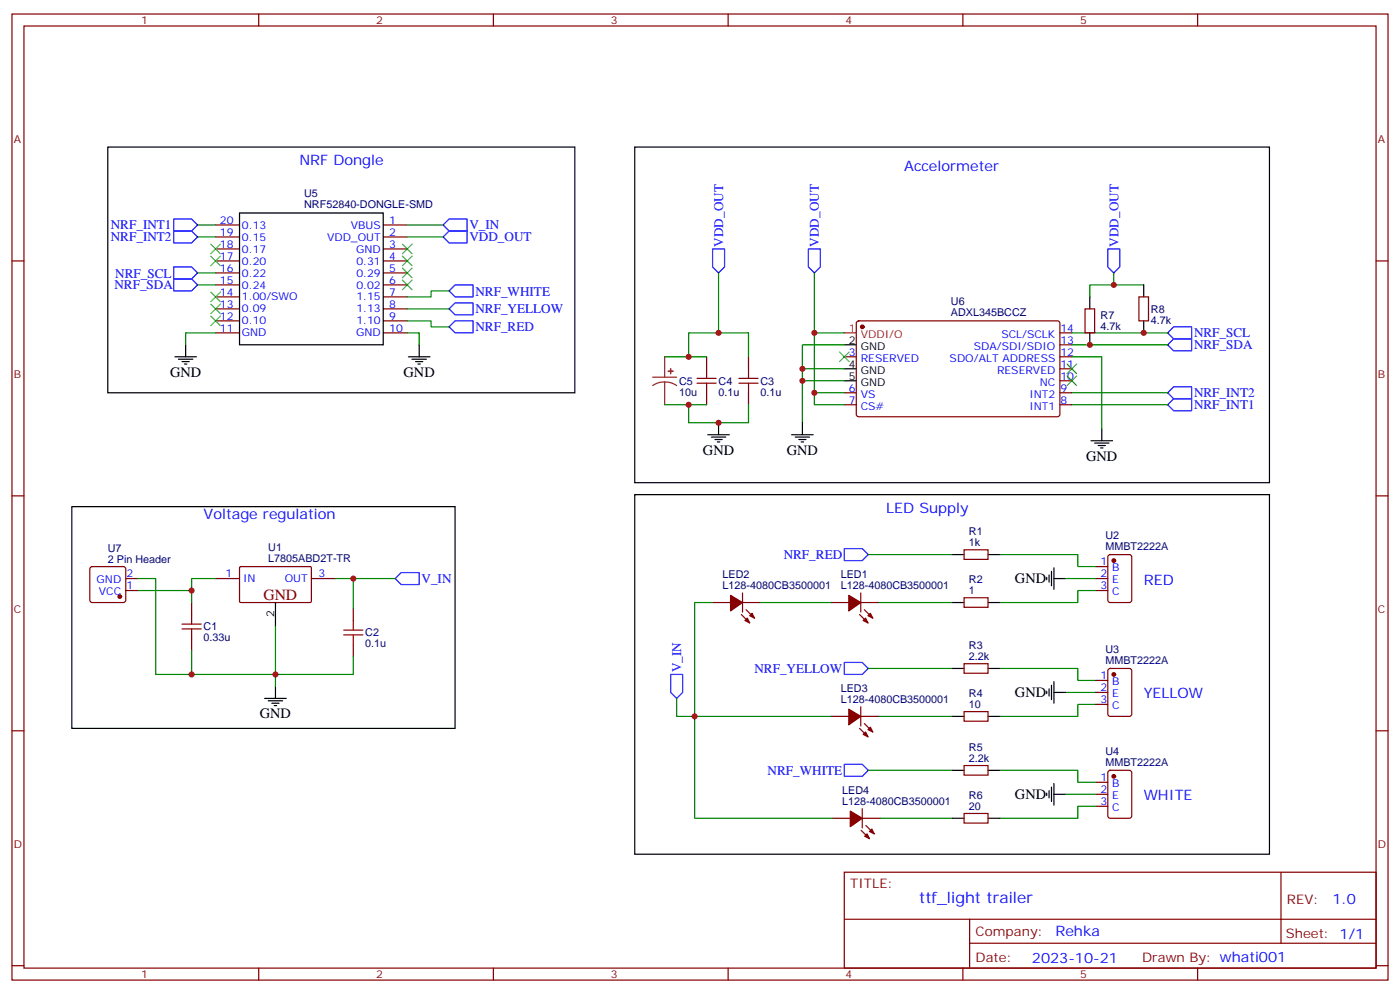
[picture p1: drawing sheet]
<svg xmlns="http://www.w3.org/2000/svg" width="412mm" height="293mm" viewBox="0 0 412 293" stroke-linecap="round" stroke-linejoin="round" font-family="sans-serif">
<g fill="none" stroke="#870000" stroke-width=".35">
<path d="M3.5 4.1h405.4v284.4h-405.4zM7.1 7.7h398.2v277.2h-398.2zM76.2 4.1v3.6M145.3 4.1v3.6M214.5 4.1v3.6M283.6 4.1v3.6M352.8 4.1v3.6M3.5 76.8h3.6M63.5 76.8h7.1M63.5 66.2h7.1M63.5 69.7h7.1M63.5 73.3h7.1"/>
<path d="M112.9 76.8h7M112.9 66.2h7M112.9 69.7h7M112.9 73.3h7M405.3 76.8h3.6M63.5 80.3h7.1M63.5 83.9h7.1M63.5 87.4h7.1M63.5 90.9h7.1M63.5 94.4h7.1M63.5 98h7.1M112.9 80.3h7"/>
<path d="M112.9 83.9h7M112.9 87.4h7M112.9 90.9h7M112.9 94.4h7M112.9 98h7M252.5 94.6l.4-.2 58.9 .1 .4 .6-.1 27.1-.6 .5-58.8-.1-.5-.6v-26.9zM312.2 98h3.5M319.6 90.9h2.8v7.1h-2.8zM335.5 87.4h2.8v7h-2.8zM208.1 105v3.5M208.1 115.6v3.5M220.5 105v3.5"/>
<path d="M220.5 115.6v3.5M248.7 105h3.5M248.7 115.6h3.5M248.7 119.1h3.5M312.2 105h3.5M312.2 115.6h3.5M312.2 119.1h3.5M312.2 112.1h3.5M312.2 108.5h3.5M312.2 101.5h3.5M3.5 145.9h3.6M405.3 145.9h3.6"/>
<path d="M26.7 167l.5-.2h9.1l.5 .2 .2 .5v9.1l-.2 .5-.5 .2h-9.1l-.5-.2-.2-.5v-9.1zM37 170.3h3.6M37 173.8h3.6M56.4 177.3v3.6M63.5 170.3h7.1M70.6 166.9l.3-.1h20.6l.2 .3v10.1l-.3 .1h-20.7l-.1-.3zM91.7 170.3h7.1M104.1 179.1v3.5M209.9 177.3h5.3M218.7 177.3h5.3M218.7 174.5v5.7M219.8 179.5l2.4 2.4"/>
<path d="M244.8 177.3h5.3M253.6 174.5v5.7M253.6 177.3h5.3M254.6 179.5l2.5 2.4M284 161.8h7v2.8h-7zM284 175.9h7v2.9h-7zM322.8 170.3h3.5M322.8 166.8h3.5M322.8 173.8h3.5M326.6 163.4l.4-.2h5.7l.6 .5 .1 12.9-.5 .7h-5.9l-.6-.4-.1-13zM56.4 187.9v3.6M104.1 189.7v3.5"/>
<path d="M218.4 180.9l2.4 2.4M253.2 180.9l2.5 2.4M284 195.3h7v2.9h-7zM326.6 197l.4-.3h5.7l.6 .5 .1 12.9-.5 .7-5.9 .1-.6-.5-.1-13zM3.5 215.1h3.6M244.8 210.9h5.3M253.2 214.4l2.5 2.5M253.6 208v5.7M253.6 210.9h5.3M254.6 213l2.5 2.4M284 209.4h7v2.9h-7zM322.8 200.3h3.5"/>
<path d="M322.8 203.8h3.5M322.8 207.3h3.5M405.3 215.1h3.6M254 238v5.7M284 225.3h7v2.8h-7zM284 239.4h7v2.9h-7zM322.8 230.3h3.5M322.8 233.8h3.5M322.8 237.3h3.5M326.6 226.9l.4-.2h5.7l.6 .5 .1 12.9-.5 .7h-5.9l-.6-.4-.1-13zM245.2 240.8h5.3M248.7 256.7h156.6v28.2h-156.6z"/>
<path d="M253.6 244.4l2.5 2.4M254 240.8h5.3M255.1 243l2.4 2.4M377.3 256.7v20.9M248.7 270.6h156.5M285.6 277.6h119.6M285.6 270.6v14.1M3.5 284.2h3.6M76.2 284.9v3.6M145.3 284.9v3.6M214.5 284.9v3.6M283.6 284.9v3.6"/>
<path d="M352.8 284.9v3.6M405.3 284.2h3.6"/>
</g>
<g fill="none" stroke="#000" stroke-width=".35">
<path d="M31.7 43.3h137.6v72.3h-137.6zM187 43.3h186.9v98.8h-186.9zM70.6 62.7h42.3v38.8h-42.3zM321 87.4v3.5M321 98v3.5M336.9 83.9v3.5M336.9 94.4v3.6M51.5 105h6.4M52.6 105.7h4.2M53.6 106.4h2.1M54.3 107.1h.7M54.7 101.5v3.5"/>
<path d="M120.3 105h6.3M121.4 105.7h4.2M122.4 106.4h2.1M123.1 107.1h.7M123.5 101.5v3.5M248.7 101.5h3.5M248.7 108.5h3.5M248.7 112.1h3.5M208.5 128h6.3M209.5 128.7h4.3M210.6 129.4h2.1M211.3 130.1h.7"/>
<path d="M211.7 124.4v3.6M233.2 128h6.3M234.2 128.7h4.3M235.3 129.4h2.1M236 130.1h.7M236.4 124.4v3.6M321.4 129.7h6.3M322.4 130.4h4.3M323.5 131.1h2.1M324.2 131.8h.7M324.6 126.2v3.5M21.2 149.1h112.9v65.3h-112.9z"/>
<path d="M187 145.6h186.9v105.8h-186.9zM81.1 177.3v7.1M280.5 163.2h3.5M280.5 177.3h3.5M291 163.2h3.6M291 177.3h3.6M308.3 169.9v.7M309 169.2v2.1M309.7 168.2v4.2M310.4 170.3h3.6M310.4 167.1v6.4M280.5 196.7h3.5"/>
<path d="M291 196.7h3.6M78 205.6h6.3M79 206.3h4.3M80.1 207h2.1M80.8 207.7h.7M81.1 202v3.6M280.5 210.9h3.5M291 210.9h3.6M308.3 203.4v.8M309 202.7v2.2M309.7 201.7v4.2M310.4 200.6v6.4"/>
<path d="M310.4 203.8h3.6M280.5 226.7h3.5M291 226.7h3.6M308.3 233.4v.7M309 232.7v2.1M309.7 231.7v4.2M310.4 230.6v6.4M310.4 233.8h3.6M280.5 240.8h3.5M291 240.8h3.6"/>
</g>
<g fill="none" stroke="#008700" stroke-width=".35">
<path d="M58.2 69.7h5.3M58.2 66.2h5.3M119.9 69.7h10.6M119.9 66.2h10.6M58.2 80.3h5.3M58.2 83.9h5.3M63.5 98h-8.8v3.5M119.9 98h3.6v3.5M119.9 94.4h7.1v1.8h5.3M119.9 90.9h12.4M132.3 85.6h-5.3v1.8h-7.1M211.7 80.3v17.7"/>
<path d="M239.9 98v21.1h8.8M239.9 80.3v17.7h8.8M315.7 98h28.3M328.1 80.3v3.6h8.8M328.1 83.9h-7.1v3.5M195.8 119.1h12.3M195.8 105h12.3M202.8 105v-7h17.7v7M202.8 119.1v5.3h17.7v-5.3M236.4 108.5h12.3M236.4 112.1h12.3M239.9 115.6h8.8"/>
<path d="M248.7 101.5h-12.3v22.9M315.7 105h8.9v21.2M315.7 115.6h28.3M315.7 101.5h28.3M315.7 119.1h28.3M40.6 170.3h5.3v28.2h10.5M56.4 173.8v3.5M63.5 170.3h-7.1v3.5h-15.8M98.8 170.3h17.6M104.1 170.3v8.8M209.9 177.3h-5.3v63.5h40.6M224 177.3h20.8"/>
<path d="M255.8 163.2h24.7M258.9 177.3h21.6M294.6 163.2h22.9v3.6h5.3M314 170.3h8.8M322.8 173.8h-5.3v3.5h-22.9M56.4 191.5v7h47.7v-5.3M81.1 184.4v17.6M255.8 196.7h24.7M294.6 196.7h22.9v3.6h5.3M199.3 205.6v5.3h45.5M258.9 210.9h21.6M314 203.8h8.8"/>
<path d="M322.8 207.3h-5.3v3.6h-22.9M255.8 226.7h24.7M294.6 226.7h22.9v3.6h5.3M314 233.8h8.8M322.8 237.3h-5.3v3.5h-22.9M259.3 240.8h21.2"/>
</g>
<g fill="none" stroke="#a10000" stroke-width=".35">
<path d="M205.3 112.8h5.7M205.3 111.4h5.7M208.1 108.5v2.9M208.1 112.8v2.8M217.7 112.8h5.6M217.7 111.4h5.6M220.5 108.5v2.9M220.5 112.8v2.8M53.6 185.1h5.7M53.6 183.7h5.7M56.4 180.9v2.8M56.4 185.1v2.8"/>
<path d="M101.2 186.9h5.7M101.2 185.5h5.7M104.1 182.6v2.9M104.1 186.9v2.8"/>
</g>
<g fill="#870000" stroke="#870000" stroke-width=".35">
<path d="M250 175.2l3.6 2.1-3.6 2.5z"/>
<path d="M254.3 182.6l.7-.7 .7 1.4z"/>
<path d="M255.7 181.2l.7-.7 .7 1.4z"/>
<path d="M215.2 175.2l3.5 2.1-3.5 2.5z"/>
<path d="M219.4 182.6l.7-.7 .7 1.4z"/>
<path d="M220.8 181.2l.7-.7 .7 1.4z"/>
<path d="M250 208.7l3.6 2.2-3.6 2.4z"/>
<path d="M254.3 216.1l.7-.7 .7 1.5z"/>
<path d="M255.7 214.7l.7-.7 .7 1.4z"/>
<path d="M250.5 238.7l3.5 2.1-3.5 2.5z"/>
<path d="M254.7 246.1l.7-.7 .7 1.4z"/>
<path d="M256.1 244.7l.7-.7 .7 1.4z"/>
<circle cx="328.1" cy="165" r=".53"/>
<circle cx="328.1" cy="198.5" r=".53"/>
<circle cx="328.1" cy="228.5" r=".53"/>
<circle cx="254" cy="96.2" r=".53"/>
<circle cx="35.3" cy="175.6" r=".53"/>
</g>
<g fill="none" stroke="#00f" stroke-width=".35">
<path d="M51.2 78.6h5.2l1.8 1.7-1.8 1.8h-5.2zM51.2 64.5h5.2l1.8 1.7-1.8 1.8h-5.2zM51.2 68h5.2l1.8 1.7-1.8 1.8h-5.2zM130.5 66.2l1.8-1.7h5.3v3.5h-5.3zM130.5 69.7l1.8-1.7h5.3v3.5h-5.3zM209.9 73.3h3.5v5.3l-1.7 1.7-1.8-1.7zM238.1 73.3h3.6v5.3l-1.8 1.7-1.8-1.7zM326.3 73.3h3.5v5.3l-1.7 1.7-1.8-1.7zM51.2 82.1h5.2l1.8 1.8-1.8 1.7h-5.2zM132.3 90.9l1.8-1.8h5.2v3.6h-5.2zM132.3 85.6l1.8-1.7h5.2v3.5h-5.2zM134.1 94.4h5.2v3.6h-5.2l-1.8-1.8z"/>
<path d="M345.7 96.2h5.3v3.5h-5.3l-1.7-1.7zM344 119.1l1.7-1.7h5.3v3.5h-5.3zM344 101.5l1.7-1.8h5.3v3.6h-5.3zM345.7 113.8h5.3v3.6h-5.3l-1.7-1.8zM118.2 168.5h5.3v3.5h-5.3l-1.8-1.7zM248.7 161.5h5.3l1.8 1.7-1.8 1.8h-5.3zM197.6 198.5h3.5v5.3l-1.8 1.8-1.7-1.8zM248.7 195h5.3l1.8 1.7-1.8 1.8h-5.3zM248.7 225h5.3l1.8 1.7-1.8 1.8h-5.3z"/>
</g>
<path d="M248.7 98h3.5" fill="none" stroke="#f00" stroke-width=".35"/>
<g fill="none" stroke="#3c3" stroke-width=".35">
<path d="M62.1 75.4l2.8 2.8M62.1 71.9l2.8 2.8M64.9 75.4l-2.8 2.8M64.9 71.9l-2.8 2.8M118.5 71.9l2.9 2.8M118.5 75.4l2.9 2.8M118.5 78.9l2.9 2.8M121.4 71.9l-2.9 2.8M121.4 75.4l-2.9 2.8M121.4 78.9l-2.9 2.8M62.1 86l2.8 2.8M62.1 89.5l2.8 2.8"/>
<path d="M62.1 93l2.8 2.8M64.9 86l-2.8 2.8M64.9 89.5l-2.8 2.8M64.9 93l-2.8 2.8M118.5 82.4l2.9 2.9M121.4 82.4l-2.9 2.9M247.3 103.6l2.8 2.8M250.1 103.6l-2.8 2.8M314.3 110.7l2.8 2.8M314.3 107.1l2.8 2.9M317.1 110.7l-2.8 2.8M317.1 107.1l-2.8 2.9"/>
</g>
<path d="M192.3 111h7M195.8 112.4l-1.9 .3-1.6 .8M195.8 112.4l1.8 .3 1.7 .8M195.8 105v6M195.8 112.4v6.7" fill="none" stroke="#8c2424" stroke-width=".35"/>
<g fill="#8c2424" stroke="#8c2424" stroke-width=".35">
<path d="M196.8 109.3h1.5z"/>
<path d="M197.5 108.5l.1 1.5z"/>
</g>
<g fill="#c00">
<circle cx="81.1" cy="198.5" r=".88"/>
<circle cx="239.9" cy="115.6" r=".88"/>
<circle cx="202.8" cy="105" r=".88"/>
<circle cx="202.8" cy="119.1" r=".88"/>
<circle cx="239.9" cy="98" r=".88"/>
<circle cx="211.7" cy="124.4" r=".88"/>
<circle cx="236.4" cy="108.5" r=".88"/>
<circle cx="236.4" cy="112.1" r=".88"/>
<circle cx="211.7" cy="98" r=".88"/>
<circle cx="328.1" cy="83.9" r=".88"/>
<circle cx="204.6" cy="210.9" r=".88"/>
<circle cx="104.1" cy="170.3" r=".88"/>
<circle cx="56.4" cy="198.5" r=".88"/>
<circle cx="56.4" cy="173.8" r=".88"/>
<circle cx="321" cy="101.5" r=".88"/>
<circle cx="336.9" cy="98" r=".88"/>
</g>
<text font-size="4.6" fill="#800" x="77.6" y="176.6">GND</text>
<text font-size="4.6" fill="#00f" x="270.8" y="265.7">ttf_light trailer</text>
<g font-size="4.2" fill="#00f">
<text x="88.2" y="48.6">NRF Dongle</text>
<text x="266.3" y="50.3">Accelormeter</text>
<text x="60" y="152.6">Voltage regulation</text>
<text x="261.1" y="150.9">LED Supply</text>
<text x="336.9" y="172">RED</text>
<text x="336.9" y="205.6">YELLOW</text>
<text x="336.9" y="235.5">WHITE</text>
<text x="392.5" y="266">1.0</text>
<text x="310.9" y="275.5">Rehka</text>
<text x="304" y="283.3">2023-10-21</text>
</g>
<g font-size="4.2">
<text x="50.1" y="111.1">GND</text>
<text x="118.9" y="111.1">GND</text>
<text x="207.1" y="134">GND</text>
<text x="231.8" y="134">GND</text>
<text x="320" y="135.8">GND</text>
<text x="299" y="171.7">GND</text>
<text x="299" y="205.2">GND</text>
<text x="76.6" y="211.2">GND</text>
<text x="299" y="235.2">GND</text>
</g>
<g font-size="3.9" fill="#00f">
<text x="32.6" y="67.5">NRF_INT1</text>
<text x="32.6" y="71">NRF_INT2</text>
<text x="138.3" y="67.4">V_IN</text>
<text x="138.3" y="70.9">VDD_OUT</text>
<text x="213" y="72.6" transform="rotate(-90 213 72.6)">VDD_OUT</text>
<text x="241.2" y="72.6" transform="rotate(-90 241.2 72.6)">VDD_OUT</text>
<text x="329.4" y="72.6" transform="rotate(-90 329.4 72.6)">VDD_OUT</text>
<text x="34" y="81.7">NRF_SCL</text>
<text x="33.7" y="85">NRF_SDA</text>
<text x="140.1" y="87">NRF_WHITE</text>
<text x="140.1" y="92.1">NRF_YELLOW</text>
<text x="140.1" y="97.4">NRF_RED</text>
<text x="351.7" y="99.2">NRF_SCL</text>
<text x="351.7" y="102.7">NRF_SDA</text>
<text x="351.7" y="116.8">NRF_INT2</text>
<text x="351.7" y="120.3">NRF_INT1</text>
<text x="230.9" y="164.6">NRF_RED</text>
<text x="124.2" y="171.5">V_IN</text>
<text x="200.6" y="197.8" transform="rotate(-90 200.6 197.8)">V_IN</text>
<text x="222.2" y="198.1">NRF_YELLOW</text>
<text x="226.1" y="228.1">NRF_WHITE</text>
</g>
<g font-size="3.9" fill="#800">
<text x="250.5" y="261.3">TITLE:</text>
<text x="379.1" y="266">REV:</text>
<text x="287.4" y="275.5">Company:</text>
<text x="378.7" y="276.1">Sheet: 1/1</text>
<text x="287.4" y="283.2">Date:</text>
<text x="336.4" y="283.3">Drawn By: whati001</text>
</g>
<g font-size="3.2" fill="#800">
<text x="41.6" y="7.1">1</text>
<text x="110.8" y="7.1">2</text>
<text x="179.9" y="7.1">3</text>
<text x="249.1" y="7.1">4</text>
<text x="318.2" y="7.1">5</text>
<text x="4.1" y="42.2">A</text>
<text x="405.9" y="42.2">A</text>
<text x="4.1" y="111.4">B</text>
<text x="405.9" y="111.4">B</text>
<text x="4.1" y="180.5">C</text>
<text x="405.9" y="180.5">C</text>
<text x="4.1" y="249.7">D</text>
<text x="405.9" y="249.7">D</text>
<text x="41.6" y="287.9">1</text>
<text x="110.8" y="287.9">2</text>
<text x="179.9" y="287.9">3</text>
<text x="249.1" y="287.9">4</text>
<text x="318.2" y="287.9">5</text>
</g>
<g font-size="3.2" fill="#000080">
<text x="89.6" y="58">U5</text>
<text x="89.6" y="61.2">NRF52840-DONGLE-SMD</text>
<text x="280.1" y="89.9">U6</text>
<text x="280.1" y="93">ADXL345BCCZ</text>
<text x="324.2" y="93.8">R7</text>
<text x="339" y="95.3">4.7k</text>
<text x="339" y="92">R8</text>
<text x="324.2" y="97">4.7k</text>
<text x="200" y="113.2">C5</text>
<text x="211.7" y="113.2">C4</text>
<text x="224" y="113.2">C3</text>
<text x="200" y="116.4">10u</text>
<text x="211.7" y="116.4">0.1u</text>
<text x="224" y="116.4">0.1u</text>
<text x="285.4" y="160.8">1k</text>
<text x="285.4" y="157.6">R1</text>
<text x="325.6" y="161.8">MMBT2222A</text>
<text x="325.6" y="158.6">U2</text>
<text x="31.8" y="165.7">2 Pin Header</text>
<text x="31.8" y="162.5">U7</text>
<text x="79" y="165.3">L7805ABD2T-TR</text>
<text x="79" y="162.2">U1</text>
<text x="212.8" y="173.5">L128-4080CB3500001</text>
<text x="212.8" y="170.2">LED2</text>
<text x="247.7" y="173.5">L128-4080CB3500001</text>
<text x="247.7" y="170.2">LED1</text>
<text x="285.4" y="171.7">R2</text>
<text x="285.4" y="174.9">1</text>
<text x="60" y="185.5">C1</text>
<text x="60" y="188.7">0.33u</text>
<text x="107.6" y="190.5">0.1u</text>
<text x="107.6" y="187.3">C2</text>
<text x="285.4" y="191">R3</text>
<text x="285.4" y="194.3">2.2k</text>
<text x="325.6" y="195.3">MMBT2222A</text>
<text x="325.6" y="192.2">U3</text>
<text x="247.7" y="203.8">LED3</text>
<text x="247.7" y="207">L128-4080CB3500001</text>
<text x="285.4" y="208.4">10</text>
<text x="285.4" y="205.2">R4</text>
<text x="285.4" y="221">R5</text>
<text x="285.4" y="224.3">2.2k</text>
<text x="325.6" y="225.3">MMBT2222A</text>
<text x="325.6" y="222.1">U4</text>
<text x="248.1" y="233.8">LED4</text>
<text x="248.1" y="237">L128-4080CB3500001</text>
<text x="285.4" y="238.4">20</text>
<text x="285.4" y="235.1">R6</text>
</g>
<g font-size="3.2" fill="#00f">
<text x="64.8" y="65.9">20</text>
<text x="114.7" y="65.9">1</text>
<text x="64.8" y="69.4">19</text>
<text x="71.3" y="70.8">0.15</text>
<text x="71.3" y="67.3">0.13</text>
<text x="96.3" y="70.8">VDD_OUT</text>
<text x="103.3" y="67.3">VBUS</text>
<text x="114.7" y="69.4">2</text>
<text x="64.8" y="76.4">17</text>
<text x="64.8" y="72.9">18</text>
<text x="71.3" y="77.9">0.20</text>
<text x="71.3" y="74.3">0.17</text>
<text x="104.9" y="74.3">GND</text>
<text x="105" y="77.9">0.31</text>
<text x="114.7" y="72.9">3</text>
<text x="114.7" y="76.4">4</text>
<text x="64.8" y="83.5">15</text>
<text x="64.8" y="80">16</text>
<text x="71.3" y="81.4">0.22</text>
<text x="105" y="81.4">0.29</text>
<text x="114.7" y="80">5</text>
<text x="114.7" y="83.5">6</text>
<text x="64.8" y="87">14</text>
<text x="71.3" y="88.4">1.00/SWO</text>
<text x="71.3" y="84.9">0.24</text>
<text x="105" y="84.9">0.02</text>
<text x="105" y="88.4">1.15</text>
<text x="114.7" y="87">7</text>
<text x="64.8" y="94.1">12</text>
<text x="64.8" y="90.6">13</text>
<text x="71.3" y="95.5">0.10</text>
<text x="71.3" y="92">0.09</text>
<text x="105" y="92">1.13</text>
<text x="105" y="95.5">1.10</text>
<text x="114.7" y="90.6">8</text>
<text x="114.7" y="94.1">9</text>
<text x="64.8" y="97.6">11</text>
<text x="71.3" y="99">GND</text>
<text x="104.9" y="99">GND</text>
<text x="114.7" y="97.6">10</text>
<text x="295" y="99.4">SCL/SCLK</text>
<text x="312.4" y="101.1">13</text>
<text x="312.4" y="97.6">14</text>
<text x="250" y="104.7">3</text>
<text x="253.5" y="106.4">RESERVED</text>
<text x="279.7" y="106.4">SDO/ALT ADDRESS</text>
<text x="286.8" y="102.9">SDA/SDI/SDIO</text>
<text x="312.4" y="104.7">12</text>
<text x="293.7" y="110">RESERVED</text>
<text x="306.3" y="113.5">NC</text>
<text x="312.4" y="111.7">10</text>
<text x="312.4" y="108.2">11</text>
<text x="250" y="115.3">6</text>
<text x="250" y="118.8">7</text>
<text x="253.5" y="117">VS</text>
<text x="303.2" y="117">INT2</text>
<text x="312.4" y="118.8">8</text>
<text x="312.4" y="115.3">9</text>
<text x="253.5" y="120.5">CS#</text>
<text x="303.2" y="120.5">INT1</text>
<text x="324.1" y="166.4">1</text>
<text x="28.5" y="171.7">GND</text>
<text x="37.2" y="173.5">1</text>
<text x="37.2" y="169.9">2</text>
<text x="66.4" y="169.9">1</text>
<text x="71.6" y="171.3">IN</text>
<text x="83.9" y="171.3">OUT</text>
<text x="93.8" y="169.9">3</text>
<text x="324.1" y="169.9">2</text>
<text x="324.1" y="173.5">3</text>
<text x="327.6" y="168.2">B</text>
<text x="327.6" y="171.7">E</text>
<text x="29.1" y="175.2">VCC</text>
<text x="327.6" y="175.2">C</text>
<text x="324.1" y="199.9">1</text>
<text x="324.1" y="203.4">2</text>
<text x="327.6" y="201.7">B</text>
<text x="324.1" y="207">3</text>
<text x="327.6" y="205.2">E</text>
<text x="327.6" y="208.7">C</text>
<text x="324.1" y="229.9">1</text>
<text x="324.1" y="233.4">2</text>
<text x="327.6" y="231.7">B</text>
<text x="324.1" y="237">3</text>
<text x="327.6" y="235.2">E</text>
<text x="327.6" y="238.7">C</text>
</g>
<g font-size="3.2" fill="#f00">
<text x="250" y="97.6">1</text>
<text x="253.5" y="99.4">VDDI/O</text>
</g>
<g font-size="3.2">
<text x="250" y="101.1">2</text>
<text x="253.5" y="102.9">GND</text>
<text x="250" y="108.2">4</text>
<text x="250" y="111.7">5</text>
<text x="253.5" y="110">GND</text>
<text x="253.5" y="113.5">GND</text>
<text x="80.8" y="181.5" transform="rotate(-90 80.8 181.5)">2</text>
</g>
</svg>
